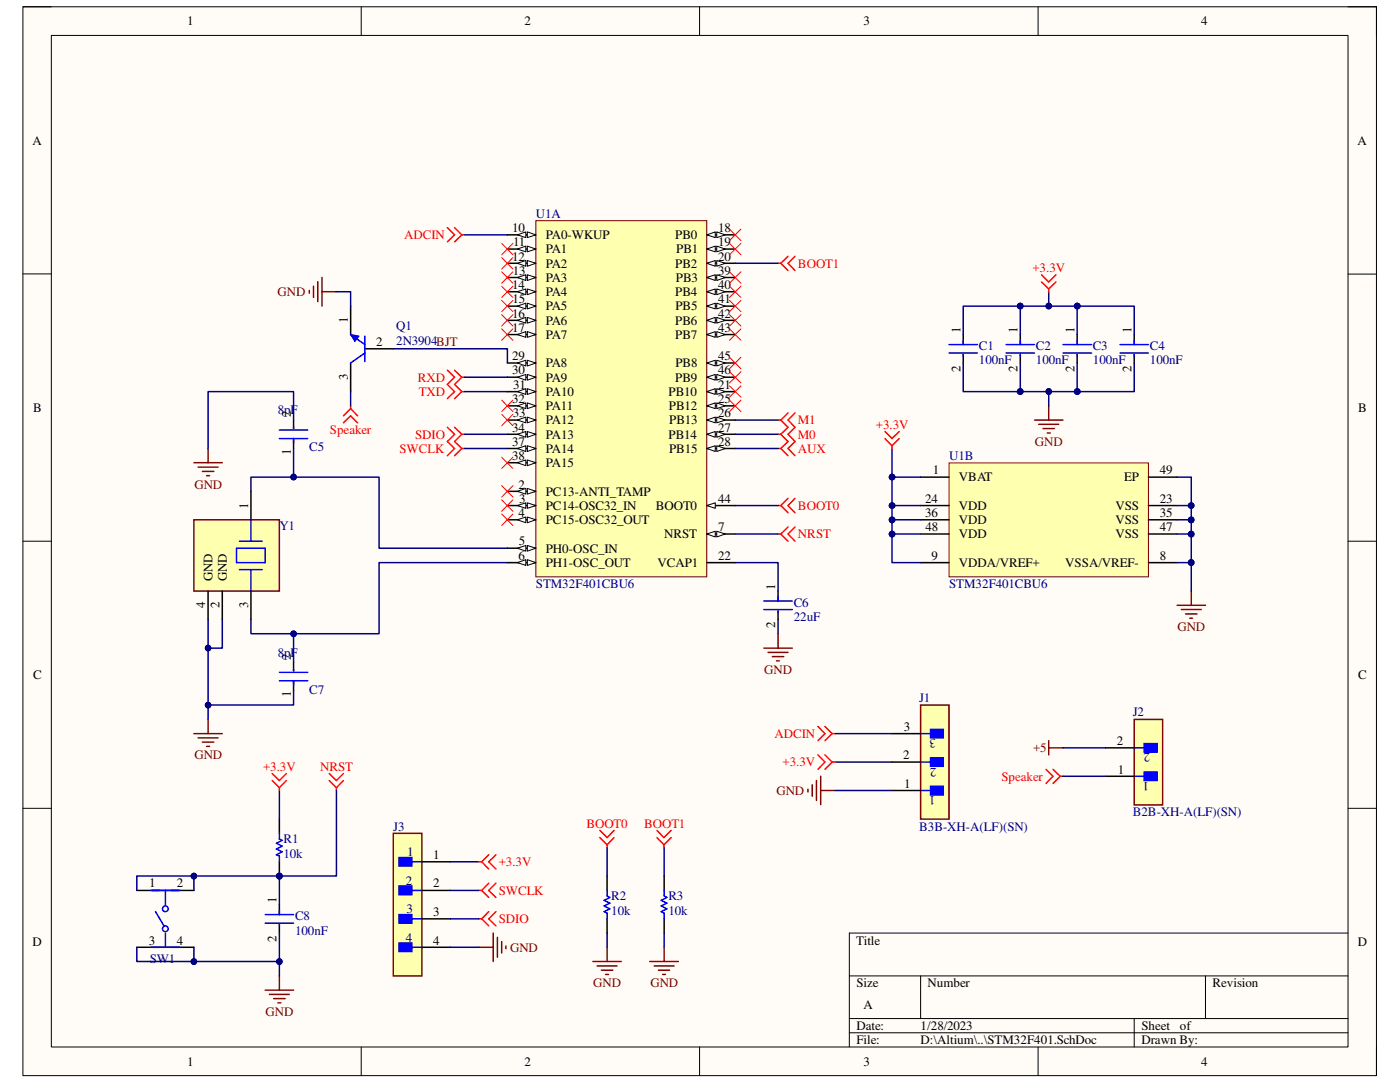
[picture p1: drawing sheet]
<svg xmlns="http://www.w3.org/2000/svg" width="279mm" height="216mm" viewBox="0 0 279 216" stroke-linecap="round" stroke-linejoin="round" font-family="sans-serif">
<path d="M4.6 1.4h270.1v213.2h-270.1z" fill-rule="evenodd" fill="#fffcf8"/>
<path d="M4.6 1.4h270.1v213.2h-270.1z" fill="none" stroke="#000" stroke-width=".2"/>
<path d="M10.2 7.1h258.8v201.8h-258.8z" fill-rule="evenodd" fill="#fffcf8"/>
<g fill="none" stroke="#000" stroke-width=".2">
<path d="M4.6 1.4h5.6M10.2 7.1h258.8v201.8h-258.8zM72.1 1.4v5.6M139.6 1.4v5.6M207.2 1.4v5.7M269 1.4h5.7v5.7M4.6 54.7h5.6M269 54.7h5.7M4.6 108h5.6M269 108h5.7M4.6 161.3h5.6M269 161.3h5.7"/>
<path d="M169.5 194.7h99.5M183.7 194.7v8.5M240.6 194.7v8.5M269 186.2h-99.5v22.7M72.1 208.9v5.7M139.6 208.9v5.7M169.5 203.2h99.5M169.5 206.1h99.5M207.2 208.9v5.7M226.4 203.2v5.7M274.7 208.9v5.7"/>
</g>
<path d="M106.9 44h34.2v71.1h-34.2z" fill-rule="evenodd" fill="#ffffb0"/>
<path d="M106.9 44h34.2v71.1h-34.2z" fill="none" stroke="#800000" stroke-width=".2"/>
<path d="M101.3 46.9h5.6" fill="none" stroke="#000" stroke-width=".3"/>
<path d="M105.2 46.3l1.7 .6-1.7 .5z" fill="#f8fcff"/>
<path d="M105.2 46.3l1.7 .6-1.7 .5z" fill="none" stroke="#000" stroke-width=".2"/>
<path d="M103.3 46.9l1.6-.6v1.1z" fill="#f8fcff"/>
<path d="M103.3 46.9l1.6-.6v1.1z" fill="none" stroke="#000" stroke-width=".2"/>
<path d="M101.3 49.7h5.6" fill="none" stroke="#000" stroke-width=".3"/>
<path d="M105.2 49.1l1.7 .6-1.7 .5z" fill="#f8fcff"/>
<path d="M105.2 49.1l1.7 .6-1.7 .5z" fill="none" stroke="#000" stroke-width=".2"/>
<path d="M103.3 49.7l1.6-.6v1.1z" fill="#f8fcff"/>
<path d="M103.3 49.7l1.6-.6v1.1z" fill="none" stroke="#000" stroke-width=".2"/>
<path d="M101.3 52.5h5.6" fill="none" stroke="#000" stroke-width=".3"/>
<path d="M105.2 52l1.7 .5-1.7 .6z" fill="#f8fcff"/>
<path d="M105.2 52l1.7 .5-1.7 .6z" fill="none" stroke="#000" stroke-width=".2"/>
<path d="M103.3 52.5l1.6-.5v1.1z" fill="#f8fcff"/>
<path d="M103.3 52.5l1.6-.5v1.1z" fill="none" stroke="#000" stroke-width=".2"/>
<path d="M101.3 55.4h5.6" fill="none" stroke="#000" stroke-width=".3"/>
<path d="M105.2 54.8l1.7 .6-1.7 .6z" fill="#f8fcff"/>
<path d="M105.2 54.8l1.7 .6-1.7 .6z" fill="none" stroke="#000" stroke-width=".2"/>
<path d="M103.3 55.4l1.6-.6v1.2z" fill="#f8fcff"/>
<path d="M103.3 55.4l1.6-.6v1.2z" fill="none" stroke="#000" stroke-width=".2"/>
<path d="M101.3 58.2h5.6" fill="none" stroke="#000" stroke-width=".3"/>
<path d="M105.2 57.7l1.7 .5-1.7 .6z" fill="#f8fcff"/>
<path d="M105.2 57.7l1.7 .5-1.7 .6z" fill="none" stroke="#000" stroke-width=".2"/>
<path d="M103.3 58.2l1.6-.5v1.1z" fill="#f8fcff"/>
<path d="M103.3 58.2l1.6-.5v1.1z" fill="none" stroke="#000" stroke-width=".2"/>
<path d="M101.3 61.1h5.6" fill="none" stroke="#000" stroke-width=".3"/>
<path d="M105.2 60.5l1.7 .6-1.7 .5z" fill="#f8fcff"/>
<path d="M105.2 60.5l1.7 .6-1.7 .5z" fill="none" stroke="#000" stroke-width=".2"/>
<path d="M103.3 61.1l1.6-.6v1.1z" fill="#f8fcff"/>
<path d="M103.3 61.1l1.6-.6v1.1z" fill="none" stroke="#000" stroke-width=".2"/>
<path d="M101.3 63.9h5.6" fill="none" stroke="#000" stroke-width=".3"/>
<path d="M105.2 63.3l1.7 .6-1.7 .6z" fill="#f8fcff"/>
<path d="M105.2 63.3l1.7 .6-1.7 .6z" fill="none" stroke="#000" stroke-width=".2"/>
<path d="M103.3 63.9l1.6-.6v1.2z" fill="#f8fcff"/>
<path d="M103.3 63.9l1.6-.6v1.2z" fill="none" stroke="#000" stroke-width=".2"/>
<path d="M101.3 66.8h5.6" fill="none" stroke="#000" stroke-width=".3"/>
<path d="M105.2 66.2l1.7 .6-1.7 .5z" fill="#f8fcff"/>
<path d="M105.2 66.2l1.7 .6-1.7 .5z" fill="none" stroke="#000" stroke-width=".2"/>
<path d="M103.3 66.8l1.6-.6v1.1z" fill="#f8fcff"/>
<path d="M103.3 66.8l1.6-.6v1.1z" fill="none" stroke="#000" stroke-width=".2"/>
<path d="M101.3 72.4h5.6" fill="none" stroke="#000" stroke-width=".3"/>
<path d="M105.2 71.9l1.7 .5-1.7 .6z" fill="#f8fcff"/>
<path d="M105.2 71.9l1.7 .5-1.7 .6z" fill="none" stroke="#000" stroke-width=".2"/>
<path d="M103.3 72.4l1.6-.5v1.1z" fill="#f8fcff"/>
<path d="M103.3 72.4l1.6-.5v1.1z" fill="none" stroke="#000" stroke-width=".2"/>
<path d="M101.3 75.3h5.6" fill="none" stroke="#000" stroke-width=".3"/>
<path d="M105.2 74.7l1.7 .6-1.7 .6z" fill="#f8fcff"/>
<path d="M105.2 74.7l1.7 .6-1.7 .6z" fill="none" stroke="#000" stroke-width=".2"/>
<path d="M103.3 75.3l1.6-.6v1.2z" fill="#f8fcff"/>
<path d="M103.3 75.3l1.6-.6v1.2z" fill="none" stroke="#000" stroke-width=".2"/>
<path d="M101.3 78.1h5.6" fill="none" stroke="#000" stroke-width=".3"/>
<path d="M105.2 77.6l1.7 .5-1.7 .6z" fill="#f8fcff"/>
<path d="M105.2 77.6l1.7 .5-1.7 .6z" fill="none" stroke="#000" stroke-width=".2"/>
<path d="M103.3 78.1l1.6-.5v1.1z" fill="#f8fcff"/>
<path d="M103.3 78.1l1.6-.5v1.1z" fill="none" stroke="#000" stroke-width=".2"/>
<path d="M101.3 81h5.6" fill="none" stroke="#000" stroke-width=".3"/>
<path d="M105.2 80.4l1.7 .6-1.7 .5z" fill="#f8fcff"/>
<path d="M105.2 80.4l1.7 .6-1.7 .5z" fill="none" stroke="#000" stroke-width=".2"/>
<path d="M103.3 81l1.6-.6v1.1z" fill="#f8fcff"/>
<path d="M103.3 81l1.6-.6v1.1z" fill="none" stroke="#000" stroke-width=".2"/>
<path d="M101.3 83.8h5.6" fill="none" stroke="#000" stroke-width=".3"/>
<path d="M105.2 83.2l1.7 .6-1.7 .6z" fill="#f8fcff"/>
<path d="M105.2 83.2l1.7 .6-1.7 .6z" fill="none" stroke="#000" stroke-width=".2"/>
<path d="M103.3 83.8l1.6-.6v1.2z" fill="#f8fcff"/>
<path d="M103.3 83.8l1.6-.6v1.2z" fill="none" stroke="#000" stroke-width=".2"/>
<path d="M101.3 86.7h5.6" fill="none" stroke="#000" stroke-width=".3"/>
<path d="M105.2 86.1l1.7 .6-1.7 .5z" fill="#f8fcff"/>
<path d="M105.2 86.1l1.7 .6-1.7 .5z" fill="none" stroke="#000" stroke-width=".2"/>
<path d="M103.3 86.7l1.6-.6v1.1z" fill="#f8fcff"/>
<path d="M103.3 86.7l1.6-.6v1.1z" fill="none" stroke="#000" stroke-width=".2"/>
<path d="M101.3 89.5h5.6" fill="none" stroke="#000" stroke-width=".3"/>
<path d="M105.2 88.9l1.7 .6-1.7 .6z" fill="#f8fcff"/>
<path d="M105.2 88.9l1.7 .6-1.7 .6z" fill="none" stroke="#000" stroke-width=".2"/>
<path d="M103.3 89.5l1.6-.6v1.2z" fill="#f8fcff"/>
<path d="M103.3 89.5l1.6-.6v1.2z" fill="none" stroke="#000" stroke-width=".2"/>
<path d="M101.3 92.3h5.6" fill="none" stroke="#000" stroke-width=".3"/>
<path d="M105.2 91.8l1.7 .5-1.7 .6z" fill="#f8fcff"/>
<path d="M105.2 91.8l1.7 .5-1.7 .6z" fill="none" stroke="#000" stroke-width=".2"/>
<path d="M103.3 92.3l1.6-.5v1.1z" fill="#f8fcff"/>
<path d="M103.3 92.3l1.6-.5v1.1z" fill="none" stroke="#000" stroke-width=".2"/>
<path d="M141.1 46.9h5.6" fill="none" stroke="#000" stroke-width=".3"/>
<path d="M141.1 46.9l1.6-.6v1.1z" fill="#f8fcff"/>
<path d="M141.1 46.9l1.6-.6v1.1z" fill="none" stroke="#000" stroke-width=".2"/>
<path d="M143 46.3l1.7 .6-1.7 .5z" fill="#f8fcff"/>
<path d="M143 46.3l1.7 .6-1.7 .5z" fill="none" stroke="#000" stroke-width=".2"/>
<path d="M141.1 49.7h5.6" fill="none" stroke="#000" stroke-width=".3"/>
<path d="M141.1 49.7l1.6-.6v1.1z" fill="#f8fcff"/>
<path d="M141.1 49.7l1.6-.6v1.1z" fill="none" stroke="#000" stroke-width=".2"/>
<path d="M143 49.1l1.7 .6-1.7 .5z" fill="#f8fcff"/>
<path d="M143 49.1l1.7 .6-1.7 .5z" fill="none" stroke="#000" stroke-width=".2"/>
<path d="M141.1 52.5h5.6" fill="none" stroke="#000" stroke-width=".3"/>
<path d="M141.1 52.5l1.6-.5v1.1z" fill="#f8fcff"/>
<path d="M141.1 52.5l1.6-.5v1.1z" fill="none" stroke="#000" stroke-width=".2"/>
<path d="M143 52l1.7 .5-1.7 .6z" fill="#f8fcff"/>
<path d="M143 52l1.7 .5-1.7 .6z" fill="none" stroke="#000" stroke-width=".2"/>
<path d="M141.1 78.1h5.6" fill="none" stroke="#000" stroke-width=".3"/>
<path d="M141.1 78.1l1.6-.5v1.1z" fill="#f8fcff"/>
<path d="M141.1 78.1l1.6-.5v1.1z" fill="none" stroke="#000" stroke-width=".2"/>
<path d="M143 77.6l1.7 .5-1.7 .6z" fill="#f8fcff"/>
<path d="M143 77.6l1.7 .5-1.7 .6z" fill="none" stroke="#000" stroke-width=".2"/>
<path d="M141.1 81h5.6" fill="none" stroke="#000" stroke-width=".3"/>
<path d="M141.1 81l1.6-.6v1.1z" fill="#f8fcff"/>
<path d="M141.1 81l1.6-.6v1.1z" fill="none" stroke="#000" stroke-width=".2"/>
<path d="M143 80.4l1.7 .6-1.7 .5z" fill="#f8fcff"/>
<path d="M143 80.4l1.7 .6-1.7 .5z" fill="none" stroke="#000" stroke-width=".2"/>
<path d="M141.1 83.8h5.6" fill="none" stroke="#000" stroke-width=".3"/>
<path d="M141.1 83.8l1.6-.6v1.2z" fill="#f8fcff"/>
<path d="M141.1 83.8l1.6-.6v1.2z" fill="none" stroke="#000" stroke-width=".2"/>
<path d="M143 83.2l1.7 .6-1.7 .6z" fill="#f8fcff"/>
<path d="M143 83.2l1.7 .6-1.7 .6z" fill="none" stroke="#000" stroke-width=".2"/>
<path d="M141.1 86.7h5.6" fill="none" stroke="#000" stroke-width=".3"/>
<path d="M141.1 86.7l1.6-.6v1.1z" fill="#f8fcff"/>
<path d="M141.1 86.7l1.6-.6v1.1z" fill="none" stroke="#000" stroke-width=".2"/>
<path d="M143 86.1l1.7 .6-1.7 .5z" fill="#f8fcff"/>
<path d="M143 86.1l1.7 .6-1.7 .5z" fill="none" stroke="#000" stroke-width=".2"/>
<path d="M141.1 89.5h5.6" fill="none" stroke="#000" stroke-width=".3"/>
<path d="M141.1 89.5l1.6-.6v1.2z" fill="#f8fcff"/>
<path d="M141.1 89.5l1.6-.6v1.2z" fill="none" stroke="#000" stroke-width=".2"/>
<path d="M143 88.9l1.7 .6-1.7 .6z" fill="#f8fcff"/>
<path d="M143 88.9l1.7 .6-1.7 .6z" fill="none" stroke="#000" stroke-width=".2"/>
<path d="M141.1 55.4h5.6" fill="none" stroke="#000" stroke-width=".3"/>
<path d="M141.1 55.4l1.6-.6v1.2z" fill="#f8fcff"/>
<path d="M141.1 55.4l1.6-.6v1.2z" fill="none" stroke="#000" stroke-width=".2"/>
<path d="M143 54.8l1.7 .6-1.7 .6z" fill="#f8fcff"/>
<path d="M143 54.8l1.7 .6-1.7 .6z" fill="none" stroke="#000" stroke-width=".2"/>
<path d="M141.1 58.2h5.6" fill="none" stroke="#000" stroke-width=".3"/>
<path d="M141.1 58.2l1.6-.5v1.1z" fill="#f8fcff"/>
<path d="M141.1 58.2l1.6-.5v1.1z" fill="none" stroke="#000" stroke-width=".2"/>
<path d="M143 57.7l1.7 .5-1.7 .6z" fill="#f8fcff"/>
<path d="M143 57.7l1.7 .5-1.7 .6z" fill="none" stroke="#000" stroke-width=".2"/>
<path d="M141.1 61.1h5.6" fill="none" stroke="#000" stroke-width=".3"/>
<path d="M141.1 61.1l1.6-.6v1.1z" fill="#f8fcff"/>
<path d="M141.1 61.1l1.6-.6v1.1z" fill="none" stroke="#000" stroke-width=".2"/>
<path d="M143 60.5l1.7 .6-1.7 .5z" fill="#f8fcff"/>
<path d="M143 60.5l1.7 .6-1.7 .5z" fill="none" stroke="#000" stroke-width=".2"/>
<path d="M141.1 63.9h5.6" fill="none" stroke="#000" stroke-width=".3"/>
<path d="M141.1 63.9l1.6-.6v1.2z" fill="#f8fcff"/>
<path d="M141.1 63.9l1.6-.6v1.2z" fill="none" stroke="#000" stroke-width=".2"/>
<path d="M143 63.3l1.7 .6-1.7 .6z" fill="#f8fcff"/>
<path d="M143 63.3l1.7 .6-1.7 .6z" fill="none" stroke="#000" stroke-width=".2"/>
<path d="M141.1 66.8h5.6" fill="none" stroke="#000" stroke-width=".3"/>
<path d="M141.1 66.8l1.6-.6v1.1z" fill="#f8fcff"/>
<path d="M141.1 66.8l1.6-.6v1.1z" fill="none" stroke="#000" stroke-width=".2"/>
<path d="M143 66.2l1.7 .6-1.7 .5z" fill="#f8fcff"/>
<path d="M143 66.2l1.7 .6-1.7 .5z" fill="none" stroke="#000" stroke-width=".2"/>
<path d="M141.1 72.4h5.6" fill="none" stroke="#000" stroke-width=".3"/>
<path d="M141.1 72.4l1.6-.5v1.1z" fill="#f8fcff"/>
<path d="M141.1 72.4l1.6-.5v1.1z" fill="none" stroke="#000" stroke-width=".2"/>
<path d="M143 71.9l1.7 .5-1.7 .6z" fill="#f8fcff"/>
<path d="M143 71.9l1.7 .5-1.7 .6z" fill="none" stroke="#000" stroke-width=".2"/>
<path d="M141.1 75.3h5.6" fill="none" stroke="#000" stroke-width=".3"/>
<path d="M141.1 75.3l1.6-.6v1.2z" fill="#f8fcff"/>
<path d="M141.1 75.3l1.6-.6v1.2z" fill="none" stroke="#000" stroke-width=".2"/>
<path d="M143 74.7l1.7 .6-1.7 .6z" fill="#f8fcff"/>
<path d="M143 74.7l1.7 .6-1.7 .6z" fill="none" stroke="#000" stroke-width=".2"/>
<path d="M101.3 98h5.6" fill="none" stroke="#000" stroke-width=".3"/>
<path d="M105.2 97.5l1.7 .5-1.7 .6z" fill="#f8fcff"/>
<path d="M105.2 97.5l1.7 .5-1.7 .6z" fill="none" stroke="#000" stroke-width=".2"/>
<path d="M103.3 98l1.6-.5v1.1z" fill="#f8fcff"/>
<path d="M103.3 98l1.6-.5v1.1z" fill="none" stroke="#000" stroke-width=".2"/>
<path d="M101.3 100.9h5.6" fill="none" stroke="#000" stroke-width=".3"/>
<path d="M105.2 100.3l1.7 .6-1.7 .5z" fill="#f8fcff"/>
<path d="M105.2 100.3l1.7 .6-1.7 .5z" fill="none" stroke="#000" stroke-width=".2"/>
<path d="M103.3 100.9l1.6-.6v1.1z" fill="#f8fcff"/>
<path d="M103.3 100.9l1.6-.6v1.1z" fill="none" stroke="#000" stroke-width=".2"/>
<path d="M101.3 103.7h5.6" fill="none" stroke="#000" stroke-width=".3"/>
<path d="M105.2 103.2l1.7 .5-1.7 .6z" fill="#f8fcff"/>
<path d="M105.2 103.2l1.7 .5-1.7 .6z" fill="none" stroke="#000" stroke-width=".2"/>
<path d="M103.3 103.7l1.6-.5v1.1z" fill="#f8fcff"/>
<path d="M103.3 103.7l1.6-.5v1.1z" fill="none" stroke="#000" stroke-width=".2"/>
<path d="M101.3 109.4h5.6" fill="none" stroke="#000" stroke-width=".3"/>
<path d="M105.2 108.8l1.7 .6-1.7 .6z" fill="#f8fcff"/>
<path d="M105.2 108.8l1.7 .6-1.7 .6z" fill="none" stroke="#000" stroke-width=".2"/>
<path d="M103.3 109.4l1.6-.6v1.2z" fill="#f8fcff"/>
<path d="M103.3 109.4l1.6-.6v1.2z" fill="none" stroke="#000" stroke-width=".2"/>
<path d="M101.3 112.3h5.6" fill="none" stroke="#000" stroke-width=".3"/>
<path d="M105.2 111.7l1.7 .6-1.7 .5z" fill="#f8fcff"/>
<path d="M105.2 111.7l1.7 .6-1.7 .5z" fill="none" stroke="#000" stroke-width=".2"/>
<path d="M103.3 112.3l1.6-.6v1.1z" fill="#f8fcff"/>
<path d="M103.3 112.3l1.6-.6v1.1z" fill="none" stroke="#000" stroke-width=".2"/>
<path d="M141.1 106.6h5.6" fill="none" stroke="#000" stroke-width=".3"/>
<path d="M141.1 106.6l1.6-.6v1.1z" fill="#f8fcff"/>
<path d="M141.1 106.6l1.6-.6v1.1z" fill="none" stroke="#000" stroke-width=".2"/>
<path d="M143 106l1.7 .6-1.7 .5z" fill="#f8fcff"/>
<path d="M143 106l1.7 .6-1.7 .5z" fill="none" stroke="#000" stroke-width=".2"/>
<path d="M141.1 112.3h5.6M141.1 100.9h5.6" fill="none" stroke="#000" stroke-width=".3"/>
<path d="M141.1 100.9l1.6-.6v1.1z" fill="#f8fcff"/>
<path d="M141.1 100.9l1.6-.6v1.1z" fill="none" stroke="#000" stroke-width=".2"/>
<path d="M189.4 92.4h39.8v22.7h-39.8z" fill-rule="evenodd" fill="#ffffb0"/>
<path d="M189.4 92.4h39.8v22.7h-39.8z" fill="none" stroke="#800000" stroke-width=".2"/>
<g fill="none" stroke="#000" stroke-width=".3">
<path d="M192.2 66.8v1.9M192.2 70.7v1.7M203.6 66.8v1.9M203.6 70.7v1.7M215 66.8v1.9M215 70.7v1.7M226.4 66.8v1.9M226.4 70.7v1.7M183.7 95.2h5.7M229.2 95.2h5.7M183.7 112.3h5.7M183.7 100.9h5.7"/>
<path d="M183.7 103.7h5.7M183.7 106.6h5.7M229.2 112.3h5.7M229.2 100.9h5.7M229.2 103.7h5.7M229.2 106.6h5.7"/>
</g>
<path d="M206.5 83.8h5.6M207.3 84.7h4M208.2 85.5h2.2M209 86.4h.6M209.3 81v2.8M237.7 117.9v2.9M234.9 120.8h5.7M235.8 121.6h3.9M236.6 122.5h2.3M237.4 123.4h.6" fill="none" stroke="#800000" stroke-width=".3"/>
<g fill="none" stroke="#00f" stroke-width=".3">
<path d="M189.4 68.7h5.7M189.4 70.4h5.7M192.2 67.9v.8M192.2 70.7v.3M200.8 68.7h5.7M200.8 70.4h5.7M203.6 67.9v.8M203.6 70.7v.3M212.1 68.7h5.7M212.1 70.4h5.7M215 67.9v.8M215 70.7v.3"/>
<path d="M223.5 68.7h5.7M223.5 70.4h5.7M226.4 67.9v.8M226.4 70.7v.3"/>
</g>
<path d="M38.7 103.7h17.1v14.2h-17.1z" fill-rule="evenodd" fill="#ffffb0"/>
<g fill="none" stroke="#800000" stroke-width=".3">
<path d="M38.7 92.3h5.7M39.5 93.2h4M40.4 94.1h2.3M41.2 94.9h.6M41.5 89.5v2.8M38.7 103.7h17.1v14.2h-17.1zM152.4 129.3h5.7M153.3 130.2h4M154.1 131h2.3M155 131.9h.5M155.3 126.4v2.9M38.7 146.4h5.7"/>
<path d="M39.5 147.2h4M40.4 148.1h2.3M41.2 148.9h.6M41.5 143.5v2.9"/>
</g>
<g fill="none" stroke="#00f" stroke-width=".3">
<path d="M70 66.8l2.8 1.9M72.8 70.4l-2.8 2M72.8 67.1v5M55.8 87.5h5.6M55.8 85.8h5.6M58.6 85.2v.3M58.6 87.5v.8M47.2 109.4h5.7v2.9h-5.7zM47.8 108h4.5M47.8 113.7h4.5M50.1 103.7v4.3M50.1 113.7v4.2"/>
<path d="M152.4 119.9h5.7M155.3 119.1v.8M55.8 135.8h5.6M55.8 134.2h5.6M58.6 133.6v.3M58.6 135.8v.9M152.4 121.6h5.7M155.3 121.9v.3"/>
</g>
<g fill="none" stroke="#000" stroke-width=".3">
<path d="M70 61.1v5.7M70 72.4v5.7M72.8 69.6h5.7M50.1 98v5.7M58.6 83.8v1.7M58.6 87.5v2M41.5 117.9v5.7M44.4 117.9v5.7M50.1 117.9v5.7M155.3 117.9v2M58.6 132.2v1.7M58.6 135.8v2"/>
<path d="M155.3 121.9v1.7"/>
</g>
<g fill="none" stroke="#f00" stroke-width=".3">
<path d="M155.3 52.5h.5M155.8 52.5l1.5 1.5M157.3 51.1l-1.5 1.4M158.7 51.1l-1.4 1.4 1.4 1.5M89.3 85.3l1.4 1.4-1.4 1.4 1.4 1.4-1.4 1.4M90.7 85.3l1.5 1.4M92.2 86.7h.5M92.2 89.5h.5M92.2 86.7l-1.5 1.4 1.5 1.4M92.2 89.5l-1.5 1.4M155.3 83.8h.5M155.3 86.7h.5"/>
<path d="M155.3 89.5h.5M155.8 83.8l1.5 1.5-1.5 1.4M155.8 86.7l1.5 1.4-1.5 1.4M155.8 89.5l1.5 1.4M157.3 99.4l-1.5 1.5M157.3 82.4l-1.5 1.4M158.7 99.4l-1.4 1.5 1.4 1.4M158.7 82.4l-1.4 1.4 1.4 1.5-1.4 1.4 1.4 1.4-1.4 1.4 1.4 1.4M155.3 100.9h.5M155.3 106.6h.5M155.8 100.9l1.5 1.4M155.8 106.6l1.5 1.4"/>
<path d="M157.3 105.2l-1.5 1.4M158.7 105.2l-1.4 1.4 1.4 1.4"/>
</g>
<path d="M70 66.8l1.7 .3-.9 1.1z" fill="#00f"/>
<path d="M70 66.8l1.7 .3-.9 1.1z" fill="none" stroke="#00f" stroke-width=".2"/>
<g fill="none" stroke="#800000" stroke-width=".3">
<path d="M61.7 58v.5M62.6 57.1v2.3M63.4 56.2v4M64.3 55.4v5.7M64.3 58.2h2.8M118.3 191.9h5.7M119.2 192.7h3.9M120 193.6h2.3M120.9 194.4h.6M121.2 189v2.9M129.7 191.9h5.7M130.6 192.7h3.9"/>
<path d="M131.4 193.6h2.2M132.2 194.4h.6M132.5 189v2.9"/>
</g>
<g fill="none" stroke="#f00" stroke-width=".3">
<path d="M89.3 45.4l1.4 1.5-1.4 1.4M90.7 45.4l1.5 1.5M92.2 46.9l-1.5 1.4M92.2 46.9h.5M68.5 84.4l1.5-1.4 1.4 1.4M70 81.5l-1.5 1.5M70 81.5l1.4 1.5M70 81v.5M119.7 165.7l1.5 1.4 1.4-1.4M119.7 167.1l1.5 1.5M121.2 168.6v.5M122.6 167.1l-1.4 1.5"/>
<path d="M131.1 165.7l1.4 1.4 1.4-1.4M131.1 167.1l1.4 1.5M132.5 168.6v.5M133.9 167.1l-1.4 1.5"/>
</g>
<path d="M121.2 174.8v2.9M132.5 174.8v2.9M55.8 180.5v2M55.8 184.5v1.7M121.2 183.3v2.9M132.5 183.3v2.9" fill="none" stroke="#000" stroke-width=".3"/>
<path d="M121.2 177.7v1.1l.5 .3-1.1 .6 1.1 .5-1.1 .6 1.1 .6-1.1 .5 .6 .3v1.1M132.5 177.7v1.1l.6 .3-1.1 .6 1.1 .5-1.1 .6 1.1 .6-1.1 .5 .5 .3v1.1M52.9 182.5h5.7M52.9 184.2h5.7M55.8 181.7v.8M55.8 184.5v.2" fill="none" stroke="#00f" stroke-width=".3"/>
<circle cx="55.8" cy="174.8" r=".56" fill="#000080"/>
<circle cx="55.8" cy="174.8" r=".56" fill="none" stroke="#000080" stroke-width=".2"/>
<path d="M55.8 163.4v2.9M55.8 172v2.8" fill="none" stroke="#000" stroke-width=".3"/>
<circle cx="55.8" cy="174.8" r=".56" fill="#000080"/>
<circle cx="55.8" cy="174.8" r=".56" fill="none" stroke="#000080" stroke-width=".2"/>
<g fill="none" stroke="#00f" stroke-width=".3">
<path d="M30.2 177.7h5.7M33 177.7v2.8M55.8 166.3v1.1l.5 .3-1.1 .6 1.1 .5-1.1 .6 1.1 .6-1.1 .6 .6 .2v1.2M30.2 189h5.7M31 181.9l1.7 2.8M33 186.2v2.8"/>
<circle cx="33" cy="181.3" r=".57"/>
<circle cx="33" cy="185.3" r=".57"/>
</g>
<path d="M52.9 197.6h5.7M53.8 198.4h3.9M54.6 199.3h2.3M55.8 194.7v2.9M55.5 200.1h.5" fill="none" stroke="#800000" stroke-width=".3"/>
<path d="M27.3 177.7h11.4M27.3 189h11.4" fill="none" stroke="#000" stroke-width=".3"/>
<path d="M78.5 166.3h5.7v28.4h-5.7z" fill-rule="evenodd" fill="#ffffb0"/>
<path d="M78.5 166.3h5.7v28.4h-5.7z" fill="none" stroke="#800000" stroke-width=".3"/>
<path d="M79.6 171.1h2.6v1.7h-2.6z" fill-rule="evenodd" fill="#00f"/>
<path d="M79.6 171.1h2.6v1.7h-2.6zM82.2 172h2" fill="none" stroke="#00f" stroke-width=".3"/>
<path d="M79.6 176.8h2.6v1.7h-2.6z" fill-rule="evenodd" fill="#00f"/>
<path d="M79.6 176.8h2.6v1.7h-2.6zM82.2 177.7h2" fill="none" stroke="#00f" stroke-width=".3"/>
<path d="M79.6 182.5h2.6v1.7h-2.6z" fill-rule="evenodd" fill="#00f"/>
<path d="M79.6 182.5h2.6v1.7h-2.6zM82.2 183.3h2" fill="none" stroke="#00f" stroke-width=".3"/>
<path d="M79.6 188.2h2.6v1.7h-2.6z" fill-rule="evenodd" fill="#00f"/>
<path d="M79.6 188.2h2.6v1.7h-2.6zM82.2 189h2" fill="none" stroke="#00f" stroke-width=".3"/>
<path d="M84.2 172h5.7M84.2 177.7h5.7M84.2 183.3h5.7M84.2 189h5.7" fill="none" stroke="#000" stroke-width=".3"/>
<path d="M95.5 189h2.9M98.4 186.2v5.7M99.3 187v4M100.1 187.9v2.3M101 188.8v.5" fill="none" stroke="#800000" stroke-width=".3"/>
<path d="M95.5 177.7h.6M96.1 177.7l1.4 1.4M97.5 176.2l-1.4 1.5M99 176.2l-1.5 1.5 1.5 1.4M95.5 183.3h.6M96.1 183.3l1.4 1.4M97.5 181.9l-1.4 1.4M99 181.9l-1.5 1.4 1.5 1.4" fill="none" stroke="#f00" stroke-width=".3"/>
<path d="M183.7 100.9h-5.7v5.7h5.7" fill="none" stroke="#000080" stroke-width=".3"/>
<circle cx="178" cy="100.9" r=".56" fill="#000080"/>
<circle cx="178" cy="100.9" r=".56" fill="none" stroke="#000080" stroke-width=".2"/>
<circle cx="178" cy="103.7" r=".57" fill="#000080"/>
<circle cx="178" cy="103.7" r=".57" fill="none" stroke="#000080" stroke-width=".2"/>
<circle cx="178" cy="106.6" r=".57" fill="#000080"/>
<circle cx="178" cy="106.6" r=".57" fill="none" stroke="#000080" stroke-width=".2"/>
<path d="M178 103.7h5.7" fill="none" stroke="#000080" stroke-width=".3"/>
<circle cx="178" cy="103.7" r=".57" fill="#000080"/>
<circle cx="178" cy="103.7" r=".57" fill="none" stroke="#000080" stroke-width=".2"/>
<path d="M178 106.6v5.7h5.7" fill="none" stroke="#000080" stroke-width=".3"/>
<circle cx="178" cy="106.6" r=".57" fill="#000080"/>
<circle cx="178" cy="106.6" r=".57" fill="none" stroke="#000080" stroke-width=".2"/>
<path d="M234.9 100.9h2.8v5.7h-2.8" fill="none" stroke="#000080" stroke-width=".3"/>
<circle cx="237.7" cy="100.9" r=".56" fill="#000080"/>
<circle cx="237.7" cy="100.9" r=".56" fill="none" stroke="#000080" stroke-width=".2"/>
<circle cx="237.7" cy="103.7" r=".57" fill="#000080"/>
<circle cx="237.7" cy="103.7" r=".57" fill="none" stroke="#000080" stroke-width=".2"/>
<circle cx="237.7" cy="106.6" r=".57" fill="#000080"/>
<circle cx="237.7" cy="106.6" r=".57" fill="none" stroke="#000080" stroke-width=".2"/>
<path d="M234.9 103.7h2.8" fill="none" stroke="#000080" stroke-width=".3"/>
<circle cx="237.7" cy="103.7" r=".57" fill="#000080"/>
<circle cx="237.7" cy="103.7" r=".57" fill="none" stroke="#000080" stroke-width=".2"/>
<path d="M237.7 106.6v5.7h-2.8" fill="none" stroke="#000080" stroke-width=".3"/>
<circle cx="237.7" cy="112.2" r=".57" fill="#000080"/>
<circle cx="237.7" cy="112.2" r=".57" fill="none" stroke="#000080" stroke-width=".2"/>
<circle cx="237.7" cy="106.6" r=".57" fill="#000080"/>
<circle cx="237.7" cy="106.6" r=".57" fill="none" stroke="#000080" stroke-width=".2"/>
<path d="M183.7 95.2h-5.7v5.7" fill="none" stroke="#000080" stroke-width=".3"/>
<circle cx="178" cy="95.2" r=".57" fill="#000080"/>
<circle cx="178" cy="95.2" r=".57" fill="none" stroke="#000080" stroke-width=".2"/>
<circle cx="178" cy="100.9" r=".56" fill="#000080"/>
<circle cx="178" cy="100.9" r=".56" fill="none" stroke="#000080" stroke-width=".2"/>
<path d="M178 89.5v5.7" fill="none" stroke="#000080" stroke-width=".3"/>
<circle cx="178" cy="95.2" r=".57" fill="#000080"/>
<circle cx="178" cy="95.2" r=".57" fill="none" stroke="#000080" stroke-width=".2"/>
<path d="M237.7 112.3v5.6" fill="none" stroke="#000080" stroke-width=".3"/>
<circle cx="237.7" cy="112.2" r=".57" fill="#000080"/>
<circle cx="237.7" cy="112.2" r=".57" fill="none" stroke="#000080" stroke-width=".2"/>
<path d="M215 72.4v5.7" fill="none" stroke="#000080" stroke-width=".3"/>
<circle cx="215" cy="78.1" r=".57" fill="#000080"/>
<circle cx="215" cy="78.1" r=".57" fill="none" stroke="#000080" stroke-width=".2"/>
<path d="M203.6 72.4v5.7" fill="none" stroke="#000080" stroke-width=".3"/>
<circle cx="203.6" cy="78.1" r=".57" fill="#000080"/>
<circle cx="203.6" cy="78.1" r=".57" fill="none" stroke="#000080" stroke-width=".2"/>
<path d="M215 61.1v5.7" fill="none" stroke="#000080" stroke-width=".3"/>
<circle cx="215" cy="61.1" r=".57" fill="#000080"/>
<circle cx="215" cy="61.1" r=".57" fill="none" stroke="#000080" stroke-width=".2"/>
<path d="M203.6 61.1v5.7" fill="none" stroke="#000080" stroke-width=".3"/>
<circle cx="203.6" cy="61.1" r=".57" fill="#000080"/>
<circle cx="203.6" cy="61.1" r=".57" fill="none" stroke="#000080" stroke-width=".2"/>
<path d="M209.3 58.3v2.8" fill="none" stroke="#000080" stroke-width=".3"/>
<circle cx="209.3" cy="61.1" r=".56" fill="#000080"/>
<circle cx="209.3" cy="61.1" r=".56" fill="none" stroke="#000080" stroke-width=".2"/>
<path d="M209.3 78.1v2.9" fill="none" stroke="#000080" stroke-width=".3"/>
<circle cx="209.3" cy="78.1" r=".56" fill="#000080"/>
<circle cx="209.3" cy="78.1" r=".56" fill="none" stroke="#000080" stroke-width=".2"/>
<path d="M192.2 72.4v5.7h34.2v-5.7" fill="none" stroke="#000080" stroke-width=".3"/>
<circle cx="203.6" cy="78.1" r=".57" fill="#000080"/>
<circle cx="203.6" cy="78.1" r=".57" fill="none" stroke="#000080" stroke-width=".2"/>
<circle cx="209.3" cy="78.1" r=".56" fill="#000080"/>
<circle cx="209.3" cy="78.1" r=".56" fill="none" stroke="#000080" stroke-width=".2"/>
<circle cx="215" cy="78.1" r=".57" fill="#000080"/>
<circle cx="215" cy="78.1" r=".57" fill="none" stroke="#000080" stroke-width=".2"/>
<path d="M192.2 66.8v-5.7h34.2v5.7" fill="none" stroke="#000080" stroke-width=".3"/>
<circle cx="203.6" cy="61.1" r=".57" fill="#000080"/>
<circle cx="203.6" cy="61.1" r=".57" fill="none" stroke="#000080" stroke-width=".2"/>
<circle cx="209.3" cy="61.1" r=".56" fill="#000080"/>
<circle cx="209.3" cy="61.1" r=".56" fill="none" stroke="#000080" stroke-width=".2"/>
<circle cx="215" cy="61.1" r=".57" fill="#000080"/>
<circle cx="215" cy="61.1" r=".57" fill="none" stroke="#000080" stroke-width=".2"/>
<path d="M234.9 95.2h2.8v5.7" fill="none" stroke="#000080" stroke-width=".3"/>
<circle cx="237.7" cy="100.9" r=".56" fill="#000080"/>
<circle cx="237.7" cy="100.9" r=".56" fill="none" stroke="#000080" stroke-width=".2"/>
<path d="M50.1 98v-2.8h25.5v14.2h25.7" fill="none" stroke="#000080" stroke-width=".3"/>
<circle cx="58.6" cy="95.2" r=".56" fill="#000080"/>
<circle cx="58.6" cy="95.2" r=".56" fill="none" stroke="#000080" stroke-width=".2"/>
<path d="M101.3 112.3h-25.7v14.1h-25.5v-2.8" fill="none" stroke="#000080" stroke-width=".3"/>
<circle cx="58.6" cy="126.5" r=".56" fill="#000080"/>
<circle cx="58.6" cy="126.5" r=".56" fill="none" stroke="#000080" stroke-width=".2"/>
<path d="M41.5 123.6v19.9" fill="none" stroke="#000080" stroke-width=".3"/>
<circle cx="41.5" cy="140.7" r=".56" fill="#000080"/>
<circle cx="41.5" cy="140.7" r=".56" fill="none" stroke="#000080" stroke-width=".2"/>
<circle cx="41.5" cy="129.3" r=".56" fill="#000080"/>
<circle cx="41.5" cy="129.3" r=".56" fill="none" stroke="#000080" stroke-width=".2"/>
<path d="M44.4 123.6v5.7h-2.9" fill="none" stroke="#000080" stroke-width=".3"/>
<circle cx="41.5" cy="129.3" r=".56" fill="#000080"/>
<circle cx="41.5" cy="129.3" r=".56" fill="none" stroke="#000080" stroke-width=".2"/>
<path d="M58.6 89.5v5.7" fill="none" stroke="#000080" stroke-width=".3"/>
<circle cx="58.6" cy="95.2" r=".56" fill="#000080"/>
<circle cx="58.6" cy="95.2" r=".56" fill="none" stroke="#000080" stroke-width=".2"/>
<path d="M58.6 126.4v5.8" fill="none" stroke="#000080" stroke-width=".3"/>
<circle cx="58.6" cy="126.5" r=".56" fill="#000080"/>
<circle cx="58.6" cy="126.5" r=".56" fill="none" stroke="#000080" stroke-width=".2"/>
<path d="M58.6 137.8v2.9h-17.1" fill="none" stroke="#000080" stroke-width=".3"/>
<circle cx="41.5" cy="140.7" r=".56" fill="#000080"/>
<circle cx="41.5" cy="140.7" r=".56" fill="none" stroke="#000080" stroke-width=".2"/>
<g fill="none" stroke="#000080" stroke-width=".3">
<path d="M67.1 58.2h2.9v2.9M92.7 46.9h8.6M146.7 52.5h8.6M70 78.1v2.9M78.5 69.6h22.8v2.8M58.6 83.8v-5.7h-17.1v11.4M92.7 86.7h8.6M92.7 89.5h8.6M146.7 86.7h8.6M146.7 89.5h8.6M146.7 83.8h8.6M146.7 112.3h8.6v5.6"/>
<path d="M146.7 100.9h8.6M146.7 106.6h8.6M155.3 123.6v2.8M121.2 169.1v5.7M132.5 169.1v5.7M55.8 186.2v8.5M121.2 186.2v2.8M132.5 186.2v2.8"/>
</g>
<circle cx="55.8" cy="191.9" r=".56" fill="#000080"/>
<circle cx="55.8" cy="191.9" r=".56" fill="none" stroke="#000080" stroke-width=".2"/>
<path d="M55.8 157.7v5.7M38.7 177.7v-2.9h17.1v5.7" fill="none" stroke="#000080" stroke-width=".3"/>
<circle cx="38.7" cy="174.8" r=".56" fill="#000080"/>
<circle cx="38.7" cy="174.8" r=".56" fill="none" stroke="#000080" stroke-width=".2"/>
<circle cx="55.8" cy="174.8" r=".56" fill="#000080"/>
<circle cx="55.8" cy="174.8" r=".56" fill="none" stroke="#000080" stroke-width=".2"/>
<path d="M38.7 189v2.9h17.1" fill="none" stroke="#000080" stroke-width=".3"/>
<circle cx="38.7" cy="191.9" r=".56" fill="#000080"/>
<circle cx="38.7" cy="191.9" r=".56" fill="none" stroke="#000080" stroke-width=".2"/>
<circle cx="55.8" cy="191.9" r=".56" fill="#000080"/>
<circle cx="55.8" cy="191.9" r=".56" fill="none" stroke="#000080" stroke-width=".2"/>
<path d="M38.7 174.8h-11.4v2.9" fill="none" stroke="#000080" stroke-width=".3"/>
<circle cx="38.7" cy="174.8" r=".56" fill="#000080"/>
<circle cx="38.7" cy="174.8" r=".56" fill="none" stroke="#000080" stroke-width=".2"/>
<path d="M27.3 189v2.9h11.4" fill="none" stroke="#000080" stroke-width=".3"/>
<circle cx="38.7" cy="191.9" r=".56" fill="#000080"/>
<circle cx="38.7" cy="191.9" r=".56" fill="none" stroke="#000080" stroke-width=".2"/>
<path d="M92.7 75.3h8.6M92.7 78.1h8.6M89.9 172h5.6M89.9 177.7h5.6M89.9 183.3h5.6M89.9 189h5.6" fill="none" stroke="#000080" stroke-width=".3"/>
<path d="M89.3 73.9l1.4 1.4-1.4 1.4 1.4 1.4-1.4 1.4M90.7 73.9l1.5 1.4M92.2 78.1l-1.5 1.4M92.2 75.3l-1.5 1.4 1.5 1.4M92.2 78.1h.5M92.2 75.3h.5" fill="none" stroke="#f00" stroke-width=".3"/>
<g fill="none" stroke="#f00" stroke-width=".2">
<path d="M100.1 48.6l2.3 2.2M100.1 51.4l2.3 2.3M100.1 54.2l2.3 2.3M100.1 57.1l2.3 2.3M100.1 59.9l2.3 2.3M102.4 48.6l-2.3 2.2M102.4 51.4l-2.3 2.3M102.4 54.2l-2.3 2.3M102.4 57.1l-2.3 2.3M102.4 59.9l-2.3 2.3M145.6 59.9l2.3 2.3M145.6 57.1l2.3 2.3"/>
<path d="M145.6 54.2l2.3 2.3M145.6 48.6l2.3 2.2M145.6 45.7l2.3 2.3M147.9 45.7l-2.3 2.3M147.9 59.9l-2.3 2.3M147.9 57.1l-2.3 2.3M147.9 54.2l-2.3 2.3M147.9 48.6l-2.3 2.2M100.1 62.8l2.3 2.3M100.1 65.6l2.3 2.3M100.1 79.8l2.3 2.3M102.4 62.8l-2.3 2.3"/>
<path d="M102.4 65.6l-2.3 2.3M102.4 79.8l-2.3 2.3M145.6 79.8l2.3 2.3M145.6 77l2.3 2.2M145.6 74.2l2.3 2.2M145.6 71.3l2.3 2.3M145.6 65.6l2.3 2.3M145.6 62.8l2.3 2.3M147.9 79.8l-2.3 2.3M147.9 77l-2.3 2.2M147.9 74.2l-2.3 2.2M147.9 71.3l-2.3 2.3"/>
<path d="M147.9 65.6l-2.3 2.3M147.9 62.8l-2.3 2.3M100.1 82.7l2.3 2.3M100.1 91.2l2.3 2.3M100.1 96.9l2.3 2.3M100.1 99.7l2.3 2.3M102.4 82.7l-2.3 2.3M102.4 91.2l-2.3 2.3M102.4 96.9l-2.3 2.3M102.4 99.7l-2.3 2.3M100.1 102.6l2.3 2.3M102.4 102.6l-2.3 2.3"/>
</g>
<path d="M226.4 143.6h5.6v17h-5.6z" fill-rule="evenodd" fill="#ffffb0"/>
<path d="M226.4 143.6h5.6v17h-5.6z" fill="none" stroke="#800000" stroke-width=".3"/>
<path d="M228.3 154.1h2.6v1.6h-2.6z" fill-rule="evenodd" fill="#00f"/>
<path d="M226.4 154.9h1.9M228.3 154.1h2.6v1.6h-2.6z" fill="none" stroke="#00f" stroke-width=".3"/>
<path d="M228.3 148.4h2.6v1.7h-2.6z" fill-rule="evenodd" fill="#00f"/>
<path d="M226.4 149.2h1.9M228.3 148.4h2.6v1.7h-2.6z" fill="none" stroke="#00f" stroke-width=".3"/>
<path d="M220.7 154.9h5.7M220.7 149.2h5.7" fill="none" stroke="#000" stroke-width=".3"/>
<path d="M208.7 153.5l1.4 1.4-1.4 1.4M210.1 153.5l1.5 1.4M211.6 154.9l-1.5 1.4M211.6 154.9h.5" fill="none" stroke="#f00" stroke-width=".3"/>
<path d="M212.1 154.9h8.6M212.1 149.2h8.6" fill="none" stroke="#000080" stroke-width=".3"/>
<path d="M209.3 147.8v2.8M209.3 149.2h2.8" fill="none" stroke="#800000" stroke-width=".3"/>
<path d="M183.7 140.7h5.7v22.7h-5.7z" fill-rule="evenodd" fill="#ffffb0"/>
<path d="M183.7 140.7h5.7v22.7h-5.7z" fill="none" stroke="#800000" stroke-width=".3"/>
<path d="M185.7 156.9h2.6v1.7h-2.6z" fill-rule="evenodd" fill="#00f"/>
<path d="M183.7 157.7h2M185.7 156.9h2.6v1.7h-2.6z" fill="none" stroke="#00f" stroke-width=".3"/>
<path d="M185.7 151.2h2.6v1.7h-2.6z" fill-rule="evenodd" fill="#00f"/>
<path d="M183.7 152.1h2M185.7 151.2h2.6v1.7h-2.6z" fill="none" stroke="#00f" stroke-width=".3"/>
<path d="M185.7 145.5h2.6v1.7h-2.6z" fill-rule="evenodd" fill="#00f"/>
<path d="M183.7 146.4h2M185.7 145.5h2.6v1.7h-2.6z" fill="none" stroke="#00f" stroke-width=".3"/>
<path d="M178 157.7h5.7M178 152.1h5.7M178 146.4h5.7" fill="none" stroke="#000" stroke-width=".3"/>
<path d="M65.7 154.3l1.4 1.4 1.4-1.4M65.7 155.7l1.4 1.5M67.1 157.2v.5M68.5 155.7l-1.4 1.5M163.2 144.9l1.4 1.5-1.4 1.4M164.6 144.9l1.5 1.5M166.1 146.4l-1.5 1.4M166.1 146.4h.5" fill="none" stroke="#f00" stroke-width=".3"/>
<path d="M161.2 157.5v.5M162.1 156.6v2.3M162.9 155.7v4M163.8 154.9v5.7M163.8 157.7h2.8" fill="none" stroke="#800000" stroke-width=".3"/>
<path d="M67.1 157.7v17.1h-11.3M166.7 146.4h11.3M166.7 152.1h11.3M166.7 157.7h11.3" fill="none" stroke="#000080" stroke-width=".3"/>
<circle cx="55.8" cy="174.8" r=".56" fill="#000080"/>
<circle cx="55.8" cy="174.8" r=".56" fill="none" stroke="#000080" stroke-width=".2"/>
<g fill="none" stroke="#f00" stroke-width=".3">
<path d="M207.9 54.8l1.4 1.5 1.4-1.5M207.9 56.3l1.4 1.4M209.3 57.7v.6M210.7 56.3l-1.4 1.4M176.6 86.1l1.4 1.4 1.5-1.4M176.6 87.5l1.4 1.4M178 88.9v.6M179.5 87.5l-1.5 1.4M54.3 154.3l1.5 1.4 1.3-1.4M54.3 155.7l1.5 1.5M55.8 157.2v.5M57.1 155.7l-1.3 1.5"/>
<path d="M163.2 150.6l1.4 1.5-1.4 1.4M164.6 150.6l1.5 1.5M166.1 152.1l-1.5 1.4M166.1 152.1h.5M95.5 172h.6M96.1 172l1.4 1.4M97.5 170.6l-1.4 1.4M99 170.6l-1.5 1.4 1.5 1.4"/>
</g>
<g font-size="2.6">
<text x="37.4" y="5.1">1</text>
<text x="104.7" y="5.1">2</text>
<text x="172.3" y="5.1">3</text>
<text x="239.7" y="5.1">4</text>
<text x="6.5" y="28.9">A</text>
<text x="270.9" y="28.9">A</text>
<text x="102.2" y="46.3">10</text>
<text x="108.9" y="47.7">PA0-WKUP</text>
<text x="134.7" y="47.7">PB0</text>
<text x="143.3" y="46.3">18</text>
<text x="102.2" y="52">12</text>
<text x="102.4" y="49.1">11</text>
<text x="108.9" y="50.5">PA1</text>
<text x="108.9" y="53.4">PA2</text>
<text x="134.7" y="53.4">PB2</text>
<text x="135" y="50.5">PB1</text>
<text x="143.3" y="49.1">19</text>
<text x="143.3" y="52">20</text>
<text x="102.2" y="57.7">14</text>
<text x="102.3" y="54.8">13</text>
<text x="108.9" y="56.3">PA3</text>
<text x="108.9" y="59.1">PA4</text>
<text x="134.7" y="59.1">PB4</text>
<text x="134.9" y="56.3">PB3</text>
<text x="143.3" y="54.8">39</text>
<text x="143.3" y="57.7">40</text>
<text x="69.4" y="64.5" transform="rotate(-90 69.4 64.5)">1</text>
<text x="102.2" y="63.4">16</text>
<text x="102.3" y="60.5">15</text>
<text x="108.9" y="61.9">PA5</text>
<text x="108.9" y="64.8">PA6</text>
<text x="134.7" y="64.8">PB6</text>
<text x="134.8" y="61.9">PB5</text>
<text x="143.3" y="60.5">41</text>
<text x="143.3" y="63.4">42</text>
<text x="75.1" y="69">2</text>
<text x="102.2" y="66.2">17</text>
<text x="102.2" y="71.9">29</text>
<text x="108.9" y="67.6">PA7</text>
<text x="134.7" y="67.6">PB7</text>
<text x="143.3" y="71.9">45</text>
<text x="143.3" y="66.2">43</text>
<text x="191.7" y="66.5" transform="rotate(-90 191.7 66.5)">1</text>
<text x="203.1" y="66.5" transform="rotate(-90 203.1 66.5)">1</text>
<text x="214.5" y="66.5" transform="rotate(-90 214.5 66.5)">1</text>
<text x="225.8" y="66.5" transform="rotate(-90 225.8 66.5)">1</text>
<text x="69.4" y="75.8" transform="rotate(-90 69.4 75.8)">3</text>
<text x="102.2" y="74.7">30</text>
<text x="102.4" y="77.6">31</text>
<text x="108.9" y="73.3">PA8</text>
<text x="108.9" y="76.2">PA9</text>
<text x="134.7" y="76.2">PB9</text>
<text x="134.8" y="73.3">PB8</text>
<text x="143.3" y="77.6">21</text>
<text x="143.3" y="74.7">46</text>
<text x="191.7" y="74.2" transform="rotate(-90 191.7 74.2)">2</text>
<text x="203.1" y="74.2" transform="rotate(-90 203.1 74.2)">2</text>
<text x="214.5" y="74.2" transform="rotate(-90 214.5 74.2)">2</text>
<text x="225.8" y="74.2" transform="rotate(-90 225.8 74.2)">2</text>
<text x="6.6" y="82.2">B</text>
<text x="58" y="83.3" transform="rotate(-90 58 83.3)">2</text>
<text x="102.2" y="80.4">32</text>
<text x="102.3" y="83.3">33</text>
<text x="108.9" y="79">PA10</text>
<text x="108.9" y="81.8">PA11</text>
<text x="133.4" y="79">PB10</text>
<text x="133.5" y="81.8">PB12</text>
<text x="143.3" y="83.3">26</text>
<text x="143.3" y="80.4">25</text>
<text x="271.1" y="82.2">B</text>
<text x="102.2" y="86.1">34</text>
<text x="102.2" y="88.9">37</text>
<text x="108.9" y="84.7">PA12</text>
<text x="108.9" y="87.5">PA13</text>
<text x="133.4" y="87.5">PB14</text>
<text x="133.6" y="84.7">PB13</text>
<text x="143.3" y="88.9">28</text>
<text x="143.3" y="86.1">27</text>
<text x="58" y="90.8" transform="rotate(-90 58 90.8)">1</text>
<text x="102.2" y="91.8">38</text>
<text x="108.9" y="90.4">PA14</text>
<text x="108.9" y="93.2">PA15</text>
<text x="133.5" y="90.4">PB15</text>
<text x="186.1" y="94.7">1</text>
<text x="231.5" y="94.7">49</text>
<text x="49.5" y="101.5" transform="rotate(-90 49.5 101.5)">1</text>
<text x="103.5" y="97.5">2</text>
<text x="103.6" y="100.3">3</text>
<text x="108.9" y="98.9">PC13-ANTI_TAMP</text>
<text x="108.9" y="101.7">PC14-OSC32_IN</text>
<text x="130.9" y="101.7">BOOT0</text>
<text x="143.3" y="100.3">44</text>
<text x="184.7" y="100.3">24</text>
<text x="191.4" y="96.1">VBAT</text>
<text x="191.4" y="101.7">VDD</text>
<text x="222.6" y="101.7">VSS</text>
<text x="224.3" y="96.1">EP</text>
<text x="231.5" y="100.3">23</text>
<text x="103.5" y="103.2">4</text>
<text x="108.9" y="104.6">PC15-OSC32_OUT</text>
<text x="132.5" y="107.4">NRST</text>
<text x="143.3" y="106">7</text>
<text x="184.7" y="103.2">36</text>
<text x="184.7" y="106">48</text>
<text x="191.4" y="104.6">VDD</text>
<text x="191.4" y="107.4">VDD</text>
<text x="222.6" y="104.6">VSS</text>
<text x="222.6" y="107.4">VSS</text>
<text x="231.5" y="103.2">35</text>
<text x="231.5" y="106">47</text>
<text x="103.5" y="111.7">6</text>
<text x="103.5" y="108.8">5</text>
<text x="108.9" y="110.3">PH0-OSC_IN</text>
<text x="108.9" y="113.1">PH1-OSC_OUT</text>
<text x="131.2" y="113.1">VCAP1</text>
<text x="143.3" y="111.7">22</text>
<text x="185.9" y="111.7">9</text>
<text x="191.4" y="113.1">VDDA/VREF+</text>
<text x="212.6" y="113.1">VSSA/VREF-</text>
<text x="231.5" y="111.7">8</text>
<text x="42.4" y="116" transform="rotate(-90 42.4 116)">GND</text>
<text x="45.3" y="116" transform="rotate(-90 45.3 116)">GND</text>
<text x="154.7" y="117.7" transform="rotate(-90 154.7 117.7)">1</text>
<text x="41" y="121.4" transform="rotate(-90 41 121.4)">4</text>
<text x="43.8" y="121.4" transform="rotate(-90 43.8 121.4)">2</text>
<text x="49.5" y="121.3" transform="rotate(-90 49.5 121.3)">3</text>
<text x="154.7" y="125.4" transform="rotate(-90 154.7 125.4)">2</text>
<text x="58" y="131.6" transform="rotate(-90 58 131.6)">2</text>
<text x="6.6" y="135.5">C</text>
<text x="271.1" y="135.5">C</text>
<text x="58" y="139.1" transform="rotate(-90 58 139.1)">1</text>
<text x="180.4" y="145.8">3</text>
<text x="222.9" y="148.7">2</text>
<text x="180.3" y="151.5">2</text>
<text x="223.1" y="154.3">1</text>
<text x="180.5" y="157.2">1</text>
<text x="86.4" y="171.4">1</text>
<text x="29.8" y="177.1">1</text>
<text x="35.3" y="177.1">2</text>
<text x="86.4" y="177.1">2</text>
<text x="55.2" y="180.2" transform="rotate(-90 55.2 180.2)">1</text>
<text x="86.4" y="182.8">3</text>
<text x="6.5" y="188.8">D</text>
<text x="29.7" y="188.5">3</text>
<text x="35.3" y="188.5">4</text>
<text x="55.2" y="188" transform="rotate(-90 55.2 188)">2</text>
<text x="86.4" y="188.5">4</text>
<text x="170.9" y="188.5">Title</text>
<text x="271" y="188.8">D</text>
<text x="170.9" y="197">Size</text>
<text x="185.1" y="197">Number</text>
<text x="242" y="197">Revision</text>
<text x="172.3" y="201.3">A</text>
<text x="170.9" y="205.5">Date:</text>
<text x="170.9" y="208.4">File:</text>
<text x="183.7" y="205.5">1/28/2023</text>
<text x="183.7" y="208.4">D:\Altium\..\STM32F401.SchDoc</text>
<text x="227.8" y="205.5">Sheet</text>
<text x="227.8" y="208.4">Drawn By:</text>
<text x="235.5" y="205.5">of</text>
<text x="37.4" y="212.6">1</text>
<text x="104.7" y="212.6">2</text>
<text x="172.3" y="212.6">3</text>
<text x="239.7" y="212.6">4</text>
</g>
<g font-size="2.6" fill="#f00">
<text x="80.6" y="47.7">ADCIN</text>
<text x="159.3" y="53.4">BOOT1</text>
<text x="206" y="54.3">+3.3V</text>
<text x="83.4" y="76.2">RXD</text>
<text x="83.6" y="79">TXD</text>
<text x="65.8" y="86.7">Speaker</text>
<text x="82.8" y="87.5">SDIO</text>
<text x="159.3" y="84.7">M1</text>
<text x="159.3" y="87.5">M0</text>
<text x="174.8" y="85.6">+3.3V</text>
<text x="79.7" y="90.4">SWCLK</text>
<text x="159.3" y="90.4">AUX</text>
<text x="159.3" y="101.7">BOOT0</text>
<text x="159.3" y="107.4">NRST</text>
<text x="154.6" y="147.2">ADCIN</text>
<text x="52.5" y="153.8">+3.3V</text>
<text x="63.9" y="153.8">NRST</text>
<text x="156.2" y="152.9">+3.3V</text>
<text x="199.9" y="155.8">Speaker</text>
<text x="117.1" y="165.1">BOOT0</text>
<text x="128.6" y="165.1">BOOT1</text>
<text x="99.5" y="172.8">+3.3V</text>
<text x="99.5" y="178.5">SWCLK</text>
<text x="99.5" y="184.2">SDIO</text>
</g>
<g font-size="2.6" fill="#000080">
<text x="106.9" y="43.5">U1A</text>
<text x="79.1" y="65.9">Q1</text>
<text x="79.1" y="68.7">2N3904BJT</text>
<text x="195.4" y="69.9">C1</text>
<text x="206.8" y="69.9">C2</text>
<text x="218.1" y="69.9">C3</text>
<text x="229.5" y="69.9">C4</text>
<text x="195.4" y="72.7">100nF</text>
<text x="206.8" y="72.7">100nF</text>
<text x="218.1" y="72.7">100nF</text>
<text x="229.5" y="72.7">100nF</text>
<text x="55.5" y="82.7">8pF</text>
<text x="61.7" y="90.1">C5</text>
<text x="189.4" y="91.8">U1B</text>
<text x="55.8" y="105.7">Y1</text>
<text x="106.9" y="117.4">STM32F401CBU6</text>
<text x="189.4" y="117.4">STM32F401CBU6</text>
<text x="158.4" y="121.1">C6</text>
<text x="158.4" y="123.9">22uF</text>
<text x="55.5" y="131">8pF</text>
<text x="61.7" y="138.4">C7</text>
<text x="183.4" y="140.1">J1</text>
<text x="226.1" y="143">J2</text>
<text x="186.8" y="147.5" transform="rotate(180 186.8 147.5)">3</text>
<text x="186.9" y="153.2" transform="rotate(180 186.9 153.2)">2</text>
<text x="229.5" y="150.3" transform="rotate(180 229.5 150.3)">2</text>
<text x="186.7" y="158.9" transform="rotate(180 186.7 158.9)">1</text>
<text x="229.3" y="156" transform="rotate(180 229.3 156)">1</text>
<text x="78.5" y="165.7">J3</text>
<text x="183.4" y="165.7">B3B-XH-A(LF)(SN)</text>
<text x="226.1" y="162.9">B2B-XH-A(LF)(SN)</text>
<text x="56.6" y="168.3">R1</text>
<text x="56.6" y="171.1">10k</text>
<text x="81.2" y="170.9">1</text>
<text x="81" y="176.5">2</text>
<text x="122" y="179.7">R2</text>
<text x="133.4" y="179.7">R3</text>
<text x="58.9" y="183.6">C8</text>
<text x="81.1" y="182.2">3</text>
<text x="122" y="182.5">10k</text>
<text x="133.4" y="182.5">10k</text>
<text x="58.9" y="186.5">100nF</text>
<text x="81" y="187.9">4</text>
<text x="29.9" y="192.2">SW1</text>
</g>
<g font-size="2.6" fill="#800000">
<text x="55.4" y="59.1">GND</text>
<text x="206.5" y="88.9">GND</text>
<text x="38.8" y="97.5">GND</text>
<text x="235" y="125.9">GND</text>
<text x="152.5" y="134.5">GND</text>
<text x="38.8" y="151.5">GND</text>
<text x="206.2" y="150.1">+5</text>
<text x="154.9" y="158.6">GND</text>
<text x="101.8" y="189.9">GND</text>
<text x="118.4" y="197">GND</text>
<text x="129.8" y="197">GND</text>
<text x="53" y="202.7">GND</text>
</g>
</svg>
